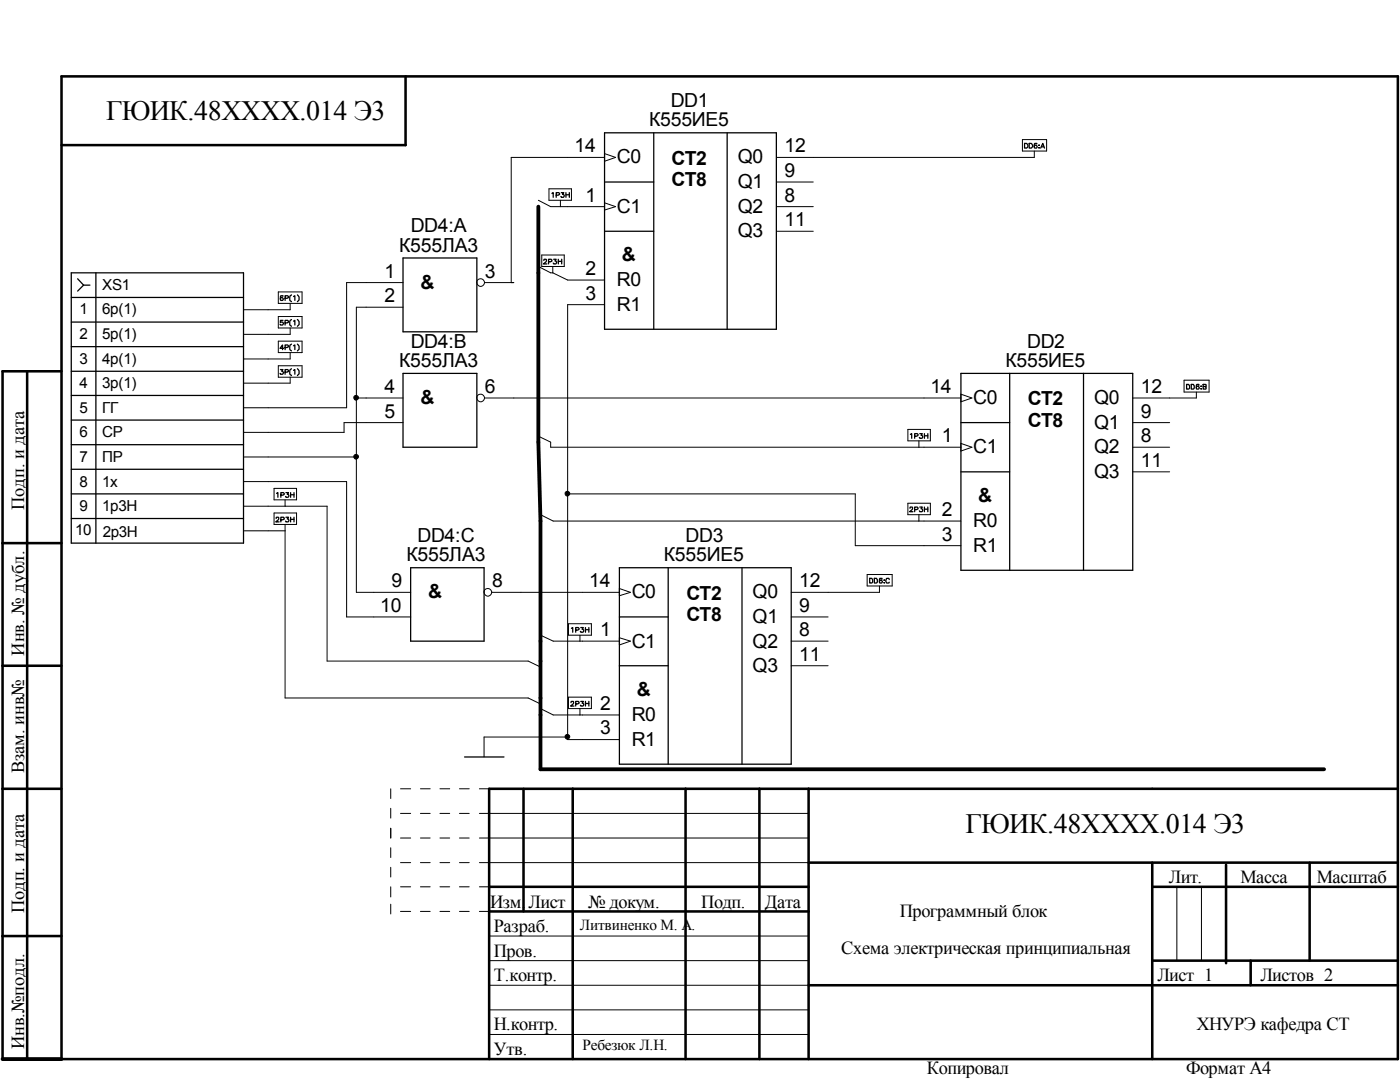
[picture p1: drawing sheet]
<svg xmlns="http://www.w3.org/2000/svg" width="279mm" height="216mm" viewBox="0 0 279 216" stroke-linecap="round" stroke-linejoin="round" font-family="sans-serif">
<path d="M107.4 41.2v47l.5 15.8v49.5h156.3M.5 211.3h11.8" fill="none" stroke="#000" stroke-width=".76"/>
<g fill="none" stroke="#000" stroke-width=".51">
<path d="M12.3 15.2h266.7v196.1h-266.7zM80.9 15.2v13.8h-68.6M5.4 74.1v137.2M12.3 74.1h-11.8v137.2M.5 108.4h11.8M.5 132.8h11.8M.5 157.4h11.8M104.5 157.4v24.5M114.3 157.4v53.9M136.8 157.4v53.9M151.6 157.4v53.9M161.4 157.4v53.9"/>
<path d="M279 157.4h-181.4v53.9M97.6 177h63.8M161.4 172.1h117.6M230 172.1v39.2M230 177h49M244.7 172.6v19.6M261.4 172.1v19.6M.5 186.8h11.8M97.6 181.9h63.8M161.4 196.6h117.6M230 191.7h49M249.6 191.7v4.9"/>
</g>
<g fill="none" stroke="#000" stroke-width=".2">
<path d="M107.4 40l2.5 1.2h10.7M109.6 37.7h4.4v2.3h-4.4zM111.8 40v1.2M120.6 31.4h-18.6v25M120.6 30.6l2.3 .8-2.3 .8zM154.9 36.3h7.4M204 27.9h4.9v2.2h-4.9zM206.4 30.1v1.3h-51.5M55.5 58.3h4.8v2.2h-4.8zM80.4 56.4h-11.2v25h-20.6M96.7 56.4h5.8M107.4 53.2l2.5 1.2h.4"/>
<path d="M108.1 50.9h4.5v2.3h-4.5zM110.3 54.4l3 1.5h7.3M110.3 53.2v1.2M120.6 40.5l2.3 .7-2.3 .7zM154.9 41.2h7.4M154.9 46.1h7.4M55.5 63.2h4.8v2.2h-4.8zM55.5 68.1h4.8v2.3h-4.8zM55.5 73h4.8v2.3h-4.8zM57.9 75.3v1.2h-9.3M57.9 70.4v1.2h-9.3M57.9 60.5v1.3h-9.3"/>
<path d="M57.9 65.4v1.3h-9.3M71.1 79.4h9.3M80.4 61.3h-9.3v56.9h10.9M96.7 79.4h95.1M120.6 60.8h-7.3v86.8h10.3M191.8 78.7l2.2 .7-2.2 .8zM236.3 75.9h5v2.3h-5zM238.8 78.2v1.2h-12.7M48.6 96.1h20.6v27h12.8M48.6 91.2h22.5M54.7 97.5h4.5v2.2h-4.5zM56.9 99.7v1.3"/>
<path d="M80.4 84.3h-11.7v2h-20.1M107.4 87l2.5 1.2v1h81.9M113.3 98.6h57.4v10.3h21.1M181.2 85.7h4.5v2.3h-4.5zM183.4 88v1.2M191.8 88.5l2.2 .7-2.2 .8zM226.1 84.3h7.3M226.1 89.2h7.3M226.1 94.1h7.3M48.6 105.9h8.3M48.6 101h16.7v30.9h40.1l2.5 1.2M54.7 102.4h4.5v2.2h-4.5z"/>
<path d="M56.9 104.6v34.7h48.5l2.5 1.2M98.1 118.2h25.5M107.9 102.7l2.5 1.3h81.4M123.6 117.4l2.2 .8-2.2 .7zM173.1 114.6h5v2.3h-5zM175.5 116.9v1.3h-17.6M181.2 100.4h4.5v2.3h-4.5zM183.4 102.7v1.3M107.9 126.7l2.5 1.2h13.2M113.5 124.5h4.5v2.2h-4.5zM113.5 139.1h4.5v2.3h-4.5zM115.7 126.7v1.2"/>
<path d="M123.6 127.3l2.2 .6-2.2 .8zM157.9 127.9h7.4M157.9 123.1h7.4M157.9 132.8h7.4M78 157.4v1.9M79.9 157.4h2.1M83.9 157.4h2M87.8 157.4h1.9M91.7 157.4h1.9M95.7 157.4h1.9M107.9 141.4l2.5 1.3h13.2M113.3 147.1h-16.7v3.9"/>
<path d="M115.7 141.4v1.3M78 161.3v1.9M78 165.3v1.9M78 169.2v1.9M78 173.1v1.9M78 177v2M79.9 172.1h2.1M79.9 177h2.1M79.9 167.2h2.1M79.9 162.3h2.1M83.9 172.1h2M83.9 177h2"/>
<path d="M83.9 167.2h2M83.9 162.3h2M87.8 172.1h1.9M87.8 177h1.9M87.8 167.2h1.9M87.8 162.3h1.9M91.7 172.1h1.9M91.7 177h1.9M91.7 167.2h1.9M91.7 162.3h1.9M95.7 172.1h65.7M95.7 177h1.9"/>
<path d="M95.7 167.2h65.7M95.7 162.3h65.7M234.9 177v14.7M239.8 177v14.7M78 180.4v2M79.9 181.9h2.1M83.9 181.9h2M87.8 181.9h1.9M91.7 181.9h1.9M95.7 181.9h1.9M97.6 196.6h63.8M97.6 191.7h63.8"/>
<path d="M97.6 186.8h63.8M97.6 206.4h63.8M97.6 201.5h63.8"/>
<circle cx="95.9" cy="56.4" r=".77"/>
<circle cx="71.1" cy="79.4" r=".48"/>
<circle cx="95.9" cy="79.4" r=".77"/>
<circle cx="71.1" cy="91.1" r=".48"/>
<circle cx="113.2" cy="98.5" r=".48"/>
<circle cx="97.4" cy="118.2" r=".77"/>
<circle cx="113.2" cy="147" r=".48"/>
</g>
<g fill="none" stroke="#000" stroke-width=".25">
<path d="M110.2 38.6l.2-.2v1M111 38.9h.6l.1-.3-.2-.2h-.5v1M112 38.4h.5l-.2 .4h.1a.35 .35 0 0 1 .1 .5 .35 .35 0 0 1-.6-.1M112.9 38.4v1M112.9 38.9h.7M113.6 38.4v1M120.6 26.5h34.3v39.2h-34.3zM120.6 36.3h9.9M130.5 26.5v39.2M145.1 26.5v39.2M204.5 28.6h.3a.5 .5 0 0 1 .4 .5 .5 .5 0 0 1-.3 .4h-.4zM205.4 28.6h.3a.5 .5 0 0 1 .4 .5 .5 .5 0 0 1-.3 .4h-.4z"/>
<path d="M206.9 28.7l-.4-.1-.1 .9a.31 .31 0 0 0 .4 0 .31 .31 0 0 0 .1-.4 .31 .31 0 0 0-.4-.1l-.1 .3M207.3 29h.1M207.3 29.5h.1zM207.7 29.5l.4-.9 .3 .9M207.9 29.3h.4M14.2 54.4h34.4v54h-34.4zM14.2 59.4h34.4M15.5 55.6l1.2 1.3M16.7 56.9l-1.2 1.2M16.7 56.9h1.2M19.1 54.4v54M56.5 59.1l-.5-.1v.9a.31 .31 0 0 0 .4 0 .31 .31 0 0 0 .1-.4 .31 .31 0 0 0-.5-.1v.3"/>
<path d="M56.9 59.5h.4l.3-.1v-.2l-.2-.2h-.5v.9M58.2 58.8a.84 .84 0 0 0 0 1.4M58.6 59.2l.2-.2v.9M59.4 58.8a.84 .84 0 0 1 0 1.4M80.4 51.5h14.8v14.7h-14.8zM108.5 52l.1-.3 .5 .1-.1 .4-.5 .5h.6M109.5 52.2h.6l.1-.3-.2-.2h-.5v1M110.5 51.7h.5l-.3 .4h.2a.35 .35 0 0 1 .1 .5 .35 .35 0 0 1-.6-.1M111.4 51.7v1M111.4 52.2h.7M112.1 51.7v1M120.6 46.1h9.9"/>
<path d="M14.2 64.3h34.4M14.2 78.9h34.4M14.2 74.1h34.4M14.2 69.2h34.4M56 73.7h.5l-.3 .4h.2a.35 .35 0 0 1 0 .5 .35 .35 0 0 1-.5-.1M56.5 63.9h-.5v.4a.32 .32 0 0 1 .5 .1 .32 .32 0 0 1-.4 .5l-.2-.2M56.6 69.5h-.7l.5-.7v1M56.9 69.3h.4l.3-.1v-.2l-.2-.2h-.5v1M56.9 64.4h.4l.3-.1v-.2l-.2-.2h-.5v1M56.9 74.3h.4l.3-.2v-.2l-.2-.2h-.5v1M58.2 68.7a.84 .84 0 0 0 0 1.3M58.2 63.8a.84 .84 0 0 0 0 1.3"/>
<path d="M58.2 73.6a.84 .84 0 0 0 0 1.3M58.6 69l.2-.2v1M58.6 64.1l.2-.2v1M58.6 73.9l.2-.2v1M59.4 68.7a.84 .84 0 0 1 0 1.3M59.4 63.8a.84 .84 0 0 1 0 1.3M59.4 73.6a.84 .84 0 0 1 0 1.3M80.4 74.5h14.8v14.7h-14.8zM191.8 74.5h34.3v39.3h-34.3zM201.5 74.5v39.3M216.2 74.5v39.3M236.8 76.7h.4a.59 .59 0 0 1 0 .9h-.4z"/>
<path d="M237.7 76.7h.4a.59 .59 0 0 1 .1 .9h-.5zM239.3 76.9v-.2h-.5v.9a.31 .31 0 0 0 .4 0 .31 .31 0 0 0 .1-.4 .31 .31 0 0 0-.5-.1v.3M239.7 77h.1M239.7 77.6h.1zM240.1 76.7l.6 .1v.2l-.2 .1 .2 .2-.1 .3h-.5zM240.1 77.1h.4M14.2 83.8h34.4M14.2 88.7h34.4M14.2 93.6h34.4M14.2 98.6h34.4M55.2 98.5l.3-.2v.9M56 98.8h.5l.2-.2v-.1l-.1-.2h-.6v.9"/>
<path d="M57.1 98.3h.5l-.3 .3h.2a.35 .35 0 0 1 0 .6 .35 .35 0 0 1-.5-.1M58 98.3v.9M58 98.7h.7M58.7 98.3v.9M181.7 86.7l.2-.2v1M182.5 87h.5l.2-.1v-.2l-.2-.2h-.5v1M183.6 86.5h.5l-.3 .4h.2a.35 .35 0 0 1 0 .5 .35 .35 0 0 1-.5-.1M184.5 86.5v1M184.5 87h.7M185.2 86.5v1M191.8 94.1h9.7M191.8 84.3h9.7"/>
<path d="M14.2 103.5h34.4M55.1 103.5l.1-.3 .4 .1-.1 .4-.5 .4h.7M56 103.7h.5l.2-.2v-.1l-.1-.2h-.6v.9M57.1 103.2h.5l-.3 .3h.2a.35 .35 0 0 1 0 .6 .35 .35 0 0 1-.5-.1M58 103.2v.9M58 103.6h.7M58.7 103.2v.9M82 113.3h14.6v14.6h-14.6zM123.6 113.3h34.3v39.2h-34.3zM133.3 113.3v39.2M148.1 113.3v39.2M173.6 115.4h.3a.59 .59 0 0 1 .1 .9h-.4z"/>
<path d="M174.5 115.4h.3a.59 .59 0 0 1 .1 .9h-.4zM176 115.6v-.2h-.4l-.1 .8a.31 .31 0 0 0 .4 .1 .31 .31 0 0 0 .1-.4 .31 .31 0 0 0-.4-.1l-.1 .3M176.4 115.7h.1M176.4 116.2l.1 .1zM177.5 115.7l-.1-.3h-.4a.52 .52 0 0 0-.2 .6 .52 .52 0 0 0 .6 .3l.1-.1M181.6 101.4l.1-.2 .4 .1-.1 .4-.5 .4h.7M182.5 101.7l.6-.1 .1-.3-.2-.1h-.5v.9M183.6 101.2h.5l-.3 .3h.2a.35 .35 0 0 1 0 .6 .35 .35 0 0 1-.5-.2M184.5 101.2v.9M184.5 101.6h.7M185.2 101.2v.9M114 125.4l.3-.2v1"/>
<path d="M114.9 125.7l.6-.1 .1-.2-.2-.2h-.5v1M115.9 140h.5l-.2 .3h.1a.35 .35 0 0 1 .1 .6 .35 .35 0 0 1-.6-.2M115.9 125.2h.5l-.2 .4h.1a.35 .35 0 0 1 .1 .5 .35 .35 0 0 1-.6-.1M116.8 125.2v1M116.8 140v.9M116.8 125.6h.7M117.5 125.2v1M117.5 140v.9M123.6 132.8h9.7M123.6 123.1h9.7M92.7 151h7.9M114 140.2v-.2h.5l-.1 .5-.5 .4h.7"/>
<path d="M114.9 140.5h.4l.3-.2v-.2l-.2-.1h-.5v.9M116.8 140.4h.7"/>
</g>
<g fill="#000">
<circle cx="71.1" cy="79.4" r=".48"/>
<circle cx="71.1" cy="91.1" r=".48"/>
<circle cx="113.2" cy="98.5" r=".48"/>
<circle cx="113.2" cy="147" r=".48"/>
</g>
<g font-size="5.6">
<text x="21.2" y="23.9">ГЮИК.48ХХХХ.014 Э3</text>
<text x="192.7" y="166.3">ГЮИК.48ХХХХ.014 Э3</text>
</g>
<g font-size="3.9">
<text x="133.9" y="21.3">DD1</text>
<text x="129.5" y="25.2">К555ИЕ5</text>
<text x="114.6" y="30.4">14</text>
<text x="123.1" y="32.6">C0</text>
<text x="134" y="32.9">CT2</text>
<text x="147.2" y="32.6">Q0</text>
<text x="156.5" y="35.3">9</text>
<text x="156.5" y="30.4">12</text>
<text x="116.8" y="40.2">1</text>
<text x="134" y="37.2">CT8</text>
<text x="147.2" y="37.5">Q1</text>
<text x="156.5" y="40.2">8</text>
<text x="82" y="46.3">DD4:A</text>
<text x="123.1" y="42.4">C1</text>
<text x="147.2" y="47.3">Q3</text>
<text x="147.2" y="42.4">Q2</text>
<text x="156.5" y="45.1">11</text>
<text x="79.7" y="50.2">К555ЛА3</text>
<text x="124.1" y="52.2">&amp;</text>
<text x="76.7" y="55.4">1</text>
<text x="83.9" y="57.6">&amp;</text>
<text x="96.8" y="55.4">3</text>
<text x="116.8" y="54.9">2</text>
<text x="116.8" y="59.8">3</text>
<text x="123.1" y="57.1">R0</text>
<text x="76.7" y="60.3">2</text>
<text x="123.1" y="62">R1</text>
<text x="82" y="69.3">DD4:B</text>
<text x="205" y="69.3">DD2</text>
<text x="79.7" y="73.2">К555ЛА3</text>
<text x="200.7" y="73.2">К555ИЕ5</text>
<text x="76.7" y="78.4">4</text>
<text x="76.7" y="83.3">5</text>
<text x="83.9" y="80.6">&amp;</text>
<text x="96.8" y="78.4">6</text>
<text x="185.7" y="78.4">14</text>
<text x="194.2" y="80.6">C0</text>
<text x="205.1" y="80.9">CT2</text>
<text x="218.4" y="80.6">Q0</text>
<text x="227.7" y="83.3">9</text>
<text x="227.7" y="78.4">12</text>
<text x="188" y="88.2">1</text>
<text x="205.1" y="85.2">CT8</text>
<text x="218.4" y="85.5">Q1</text>
<text x="227.7" y="88.2">8</text>
<text x="194.2" y="90.4">C1</text>
<text x="218.4" y="95.3">Q3</text>
<text x="218.4" y="90.4">Q2</text>
<text x="227.7" y="93.1">11</text>
<text x="195.2" y="100.2">&amp;</text>
<text x="188" y="103">2</text>
<text x="188" y="107.9">3</text>
<text x="194.2" y="105.2">R0</text>
<text x="81.1" y="112">К555ЛА3</text>
<text x="83.3" y="108.1">DD4:C</text>
<text x="132.5" y="112">К555ИЕ5</text>
<text x="136.8" y="108.1">DD3</text>
<text x="194.2" y="110.1">R1</text>
<text x="78.1" y="117.2">9</text>
<text x="85.4" y="119.4">&amp;</text>
<text x="98.2" y="117.2">8</text>
<text x="117.6" y="117.2">14</text>
<text x="126.1" y="119.4">C0</text>
<text x="137" y="119.6">CT2</text>
<text x="150.2" y="119.4">Q0</text>
<text x="159.5" y="117.2">12</text>
<text x="75.9" y="122.1">10</text>
<text x="137" y="124">CT8</text>
<text x="150.2" y="124.3">Q1</text>
<text x="159.5" y="122.1">9</text>
<text x="119.8" y="126.9">1</text>
<text x="126.1" y="129.2">C1</text>
<text x="150.2" y="129.2">Q2</text>
<text x="159.5" y="131.8">11</text>
<text x="159.5" y="126.9">8</text>
<text x="150.2" y="134">Q3</text>
<text x="119.8" y="141.6">2</text>
<text x="126.1" y="143.8">R0</text>
<text x="127.1" y="138.9">&amp;</text>
<text x="119.8" y="146.6">3</text>
<text x="126.1" y="148.8">R1</text>
</g>
<g font-size="3.7">
<text x="4.8" y="101.8" transform="rotate(-90 4.8 101.8)">Подп. и дата</text>
<text x="4.8" y="130.8" transform="rotate(-90 4.8 130.8)">Инв. № дубл.</text>
<text x="4.8" y="154.3" transform="rotate(-90 4.8 154.3)">Взам. инв№</text>
<text x="233.3" y="176.2">Лит.</text>
<text x="247.6" y="176.2">Масса</text>
<text x="262.8" y="176.2">Масктаб</text>
<text x="4.8" y="182.2" transform="rotate(-90 4.8 182.2)">Подп. и дата</text>
<text x="97.8" y="181.1">Изм.</text>
<text x="105.5" y="181.1">Лист</text>
<text x="117.3" y="181.1">№ докум.</text>
<text x="140" y="181.1">Подп.</text>
<text x="152.7" y="181.1">Дата</text>
<text x="179.6" y="183">Программный блок</text>
<text x="98.6" y="190.9">Пров.</text>
<text x="98.6" y="186">Разраб.</text>
<text x="167.9" y="190.4">Схема электрическая принципиальная</text>
<text x="98.6" y="195.7">Т.контр.</text>
<text x="231" y="195.7">Лист 1</text>
<text x="251.5" y="195.7">Листов 2</text>
<text x="4.8" y="209.4" transform="rotate(-90 4.8 209.4)">Инв.№подл.</text>
<text x="98.6" y="205.6">Н.контр.</text>
<text x="238.8" y="205.6">ХНУРЭ кафедра СТ</text>
<text x="98.6" y="210.5">Утв.</text>
<text x="185" y="214.4">Копировал</text>
<text x="236.7" y="214.4">Формат А4</text>
</g>
<g font-size="3.1">
<text x="115.7" y="185.5">Литвиненко М. А.</text>
<text x="116.2" y="209.6">Ребезюк Л.Н.</text>
</g>
<g font-size="3">
<text x="20.4" y="57.8">XS1</text>
<text x="15.8" y="62.7">1</text>
<text x="20.4" y="62.7">6p(1)</text>
<text x="15.8" y="67.6">2</text>
<text x="20.4" y="67.6">5p(1)</text>
<text x="15.8" y="72.6">3</text>
<text x="15.8" y="77.5">4</text>
<text x="20.4" y="72.6">4p(1)</text>
<text x="20.4" y="77.5">3p(1)</text>
<text x="15.8" y="82.4">5</text>
<text x="20.4" y="82.4">ГГ</text>
<text x="15.8" y="87.3">6</text>
<text x="20.4" y="87.3">СР</text>
<text x="15.8" y="92.2">7</text>
<text x="20.4" y="92.2">ПР</text>
<text x="15.8" y="97.1">8</text>
<text x="15.8" y="101.9">9</text>
<text x="20.4" y="97.1">1х</text>
<text x="20.4" y="101.9">1р3Н</text>
<text x="15" y="106.8">10</text>
<text x="20.5" y="107.1">2р3Н</text>
</g>
</svg>
